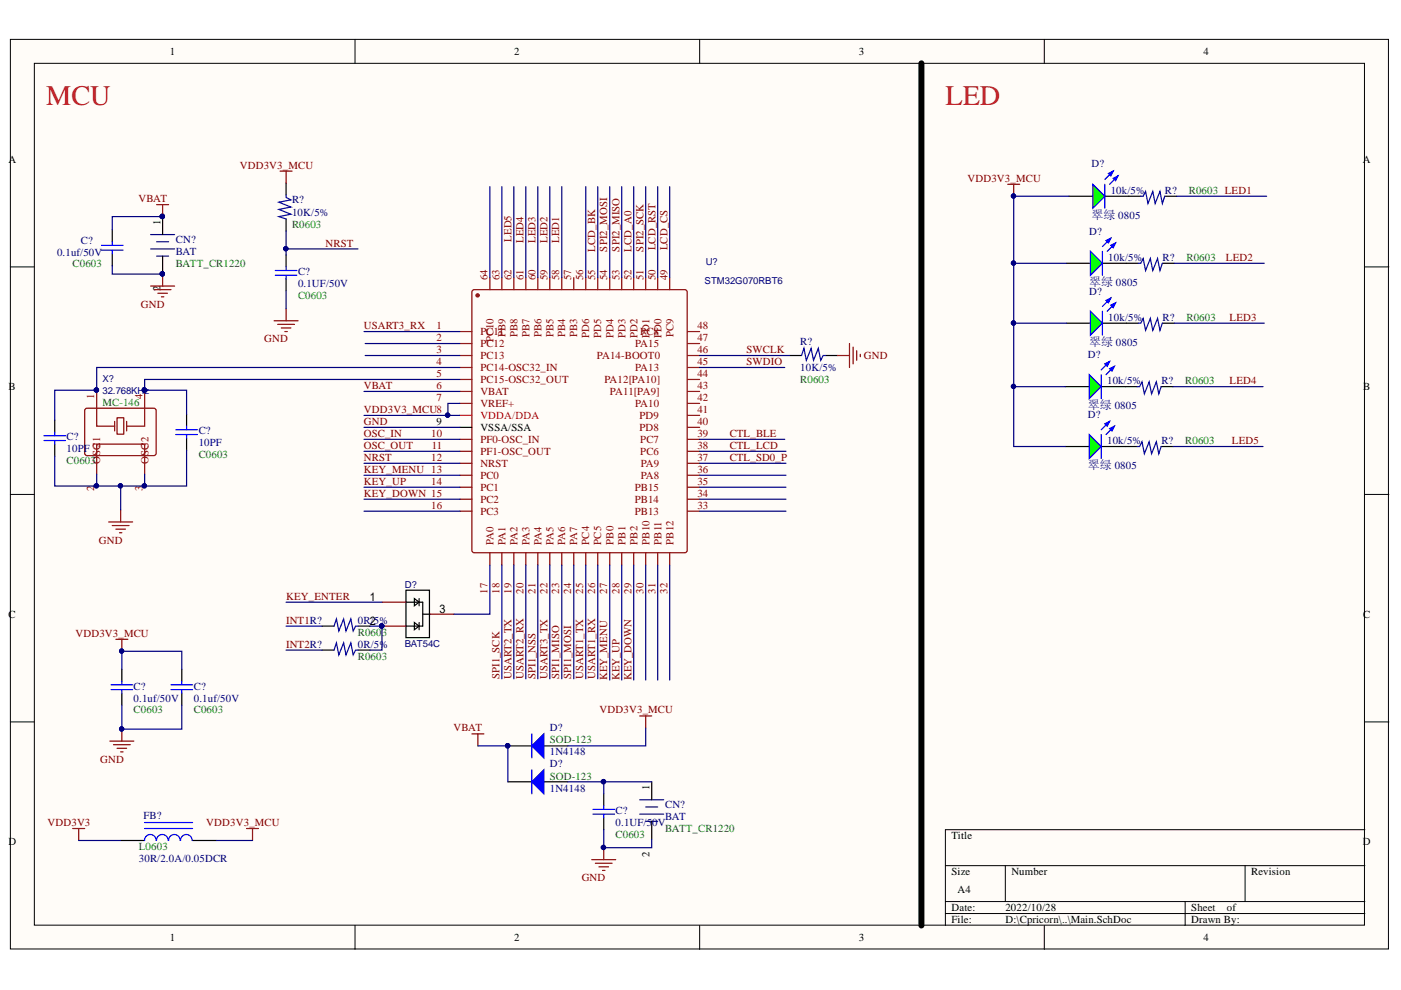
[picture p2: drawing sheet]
<svg xmlns="http://www.w3.org/2000/svg" width="297mm" height="210mm" viewBox="0 0 297 210" stroke-linecap="round" stroke-linejoin="round" font-family="sans-serif">
<g fill="#fffcf8" stroke="#000" stroke-width=".21">
<path d="M2.2 8.3h292.2v192.9h-292.2z"/>
<path d="M7.3 13.4h282v182.8h-282z"/>
</g>
<g fill="none" stroke="#000" stroke-width=".21">
<path d="M75.3 8.3v5.1M148.3 8.3v5.1M221.4 8.3v5.1M2.2 56.6h5.1M289.4 56.6h5.1M2.2 104.8h5.1M289.4 104.8h5.1M2.2 153.1h5.1M289.4 153.1h5.1M289.4 175.9h-89v20.3M75.3 196.2v5.1M148.3 196.2v5.1"/>
<path d="M200.4 183.5h89M200.4 191.2h89M200.4 193.7h89M213.1 183.5v7.7M221.4 196.2v5.1M251.3 191.2v5M264 183.5v7.7"/>
</g>
<path d="M135.6 169.6h5.1M135.6 172.6h5.1M136.9 171.1h2.5M136.9 174.1h2.5" fill="none" stroke="#11037f" stroke-width=".25"/>
<path d="M107.7 165.8h5.1M115.3 165.8h5.1M138.2 165.8v3.8M138.2 174.1v3.9" fill="none" stroke="#000" stroke-width=".25"/>
<path d="M112.8 165.8l2.5-2.6v5.1z" fill="#00f"/>
<path d="M112.8 165.8l2.5-2.6v5.1zM112.8 163.2v5.1" fill="none" stroke="#00f" stroke-width=".25"/>
<path d="M128 179.7v2.6M125.5 182.3h5M126.2 183h3.6M127 183.8h2M127.8 184.6h.5" fill="none" stroke="#800000" stroke-width=".25"/>
<g fill="#000080" stroke="#000080" stroke-width=".21">
<circle cx="127.9" cy="179.7" r=".46"/>
<circle cx="107.6" cy="158.1" r=".46"/>
</g>
<path d="M107.7 158.1h5.1M115.3 158.1h5.1" fill="none" stroke="#000" stroke-width=".25"/>
<path d="M112.8 158.1l2.5-2.5v5.1z" fill="#00f"/>
<path d="M112.8 158.1l2.5-2.5v5.1zM112.8 155.6v5.1M125.7 171.6h4.6M125.7 172.6h4.6M128 170.8v.8M128 172.6v.8" fill="none" stroke="#00f" stroke-width=".25"/>
<circle cx="107.6" cy="158.1" r=".46" fill="#000080" stroke="#000080" stroke-width=".21"/>
<path d="M100 155.6h2.6M101.3 155.6v2.5M135.6 151.8h2.6M136.9 151.8v2.5" fill="none" stroke="#800000" stroke-width=".25"/>
<path d="M226.6 41.6h5.1M234.2 41.6h7.7M247 41.6h2.5M128 168.3v2.5M128 173.4v2.5" fill="none" stroke="#000" stroke-width=".25"/>
<path d="M241.9 41.6h.5l.5-1 .5 2.5 1-2.5 .5 2.5 1-2.5 .5 2.5 .6-1.5" fill="none" stroke="#0000bf" stroke-width=".25"/>
<path d="M231.7 39.1l2.5 2.5-2.5 2.5z" fill="#0f0"/>
<path d="M231.7 39.1l2.5 2.5-2.5 2.5zM236 36.3l-1.8 1.8M237 37.3l-1.7 1.8" fill="none" stroke="#00f" stroke-width=".25"/>
<path d="M236 37.8l1-.5-.5 1z" fill="#00f"/>
<path d="M236 37.8l1-.5-.5 1z" fill="none" stroke="#00f" stroke-width=".25"/>
<path d="M235 36.8l1-.5-.5 1z" fill="#00f"/>
<path d="M234.2 39.1v5M235 36.8l1-.5-.5 1z" fill="none" stroke="#00f" stroke-width=".25"/>
<path d="M226.1 55.8h5.1M233.7 55.8h7.7M246.4 55.8h2.6" fill="none" stroke="#000" stroke-width=".25"/>
<path d="M241.4 55.8h.5l.5-1 .5 2.6 1-2.6 .5 2.6 1-2.6 .5 2.6 .5-1.6" fill="none" stroke="#0000bf" stroke-width=".25"/>
<path d="M231.2 53.3l2.5 2.5-2.5 2.6z" fill="#0f0"/>
<path d="M231.2 53.3l2.5 2.5-2.5 2.6zM235.5 50.5l-1.8 1.8M236.5 51.5l-1.7 1.8" fill="none" stroke="#00f" stroke-width=".25"/>
<path d="M235.5 52l1-.5-.5 1z" fill="#00f"/>
<path d="M235.5 52l1-.5-.5 1z" fill="none" stroke="#00f" stroke-width=".25"/>
<path d="M234.5 51l1-.5-.5 1z" fill="#00f"/>
<path d="M233.7 53.3v5.1M234.5 51l1-.5-.5 1z" fill="none" stroke="#00f" stroke-width=".25"/>
<path d="M226.1 68.5h5.1M233.7 68.5h7.7M246.4 68.5h2.6" fill="none" stroke="#000" stroke-width=".25"/>
<path d="M241.4 68.5h.5l.5-1 .5 2.5 1-2.5 .5 2.5 1-2.5 .5 2.5 .5-1.5" fill="none" stroke="#0000bf" stroke-width=".25"/>
<path d="M231.2 66l2.5 2.5-2.5 2.6z" fill="#0f0"/>
<path d="M231.2 66l2.5 2.5-2.5 2.6zM235.5 63.2l-1.8 1.8M236.5 64.2l-1.7 1.8" fill="none" stroke="#00f" stroke-width=".25"/>
<path d="M235.5 64.7l1-.5-.5 1z" fill="#00f"/>
<path d="M235.5 64.7l1-.5-.5 1z" fill="none" stroke="#00f" stroke-width=".25"/>
<path d="M234.5 63.7l1-.5-.5 1z" fill="#00f"/>
<path d="M233.7 66v5.1M234.5 63.7l1-.5-.5 1z" fill="none" stroke="#00f" stroke-width=".25"/>
<path d="M213.7 39.1h2.5M214.9 39.1v2.5" fill="none" stroke="#800000" stroke-width=".25"/>
<circle cx="214.9" cy="41.6" r=".46" fill="#000080" stroke="#000080" stroke-width=".21"/>
<path d="M225.9 82h5M233.5 82h7.6M246.2 82h2.5" fill="none" stroke="#000" stroke-width=".25"/>
<path d="M241.1 82h.5l.5-1 .5 2.5 1-2.5 .6 2.5 1-2.5 .5 2.5 .5-1.5" fill="none" stroke="#0000bf" stroke-width=".25"/>
<path d="M230.9 79.4l2.6 2.6-2.6 2.5z" fill="#0f0"/>
<path d="M230.9 79.4l2.6 2.6-2.6 2.5zM235.3 76.6l-1.8 1.8M236.3 77.7l-1.8 1.7" fill="none" stroke="#00f" stroke-width=".25"/>
<path d="M235.3 78.2l1-.5-.5 1z" fill="#00f"/>
<path d="M235.3 78.2l1-.5-.5 1z" fill="none" stroke="#00f" stroke-width=".25"/>
<path d="M234.2 77.2l1.1-.6-.5 1.1z" fill="#00f"/>
<path d="M233.5 79.4v5.1M234.2 77.2l1.1-.6-.5 1.1z" fill="none" stroke="#00f" stroke-width=".25"/>
<path d="M225.9 94.7h5M233.5 94.7h7.6M246.2 94.7h2.5" fill="none" stroke="#000" stroke-width=".25"/>
<path d="M241.1 94.7h.5l.5-1 .5 2.5 1-2.5 .6 2.5 1-2.5 .5 2.5 .5-1.5" fill="none" stroke="#0000bf" stroke-width=".25"/>
<path d="M230.9 92.1l2.6 2.6-2.6 2.5z" fill="#0f0"/>
<path d="M230.9 92.1l2.6 2.6-2.6 2.5zM235.3 89.3l-1.8 1.8M236.3 90.4l-1.8 1.7" fill="none" stroke="#00f" stroke-width=".25"/>
<path d="M235.3 90.9l1-.5-.5 1z" fill="#00f"/>
<path d="M235.3 90.9l1-.5-.5 1z" fill="none" stroke="#00f" stroke-width=".25"/>
<path d="M234.2 89.8l1.1-.5-.5 1.1z" fill="#00f"/>
<g fill="none" stroke="#00f" stroke-width=".25">
<path d="M21.5 53h4.6M21.5 52h4.6M23.8 51.3v.7M23.8 53v.8M58.4 57.4h4.5M58.4 58.4h4.5M60.7 56.6v.8M60.7 58.4v.7M9.3 93.4h4.6M9.3 92.4h4.6M11.6 91.6v.8M11.6 93.4v.8"/>
<path d="M37.3 92.1h4.5M37.3 91.1h4.5M39.6 90.4v.7M39.6 92.1v.8M233.5 92.1v5.1M234.2 89.8l1.1-.5-.5 1.1zM23.5 146.2h4.6M23.5 145.2h4.6M25.8 144.4v.8M25.8 146.2v.8M36.3 146.2h4.5M36.3 145.2h4.5"/>
<path d="M38.5 144.4v.8M38.5 146.2v.8M30.7 175.7h10.1M30.7 174.4h10.1M33.1 178.2a1.23 1.23 0 0 0-1.2-1.3 1.23 1.23 0 0 0-1.3 1.3M35.6 178.2a1.23 1.23 0 0 0-1.2-1.3 1.23 1.23 0 0 0-1.2 1.3M38.2 178.2a1.22 1.22 0 0 0-1.2-1.3 1.22 1.22 0 0 0-1.3 1.3M40.7 178.2a1.22 1.22 0 0 0-1.2-1.3 1.22 1.22 0 0 0-1.2 1.3"/>
</g>
<g fill="none" stroke="#800" stroke-width=".25">
<path d="M103.9 58.9v2.5M106.4 58.9v2.5M108.9 58.9v2.5M111.5 58.9v2.5M114 58.9v2.5M116.6 58.9v2.5M119.1 58.9v2.5M121.7 58.9v2.5M124.2 58.9v2.5M126.7 58.9v2.5M129.3 58.9v2.5M131.8 58.9v2.5"/>
<path d="M134.4 58.9v2.5M136.9 58.9v2.5M139.4 58.9v2.5M142 58.9v2.5M97.5 70.3h2.5M97.5 72.8h2.5M97.5 75.4h2.5M97.5 77.9h2.5M100.1 61.7l.5-.3h44.6l.4 .3 .1 55-.3 .4-44.8 .1-.5-.3zM145.8 70.3h2.5M145.8 72.8h2.5M145.8 75.4h2.5"/>
<path d="M145.8 77.9h2.5M18 86.8l.5-.3 14.4 .1 .2 .5-.1 9.3-.4 .2-14.4-.1-.2-.4zM20.5 86.5v3.9h3.8M24.3 89.3v2.1M24.8 88.6h1.4v3.5l-1.4-.1zM26.9 89.3v2.1M30.7 86.5v3.9h-3.8M97.5 80.5h2.5M97.5 83h2.5M97.5 85.5h2.5M97.5 93.1h2.5M97.5 95.7h2.5"/>
<path d="M97.5 98.2h2.5M145.8 80.5h2.5M145.8 83h2.5M145.8 85.5h2.5M145.8 93.1h2.5M145.8 95.7h2.5M145.8 98.2h2.5M145.8 90.6h2.5M145.8 88.1h2.5M20.5 100.5v-6.3h10.2v6.3M97.5 100.8h2.5M97.5 103.3h2.5"/>
<path d="M97.5 105.8h2.5M97.5 108.4h2.5M103.9 117.3v2.5M106.4 117.3v2.5M108.9 117.3v2.5M111.5 117.3v2.5M114 117.3v2.5M116.6 117.3v2.5M119.1 117.3v2.5M121.7 117.3v2.5M124.2 117.3v2.5M126.7 117.3v2.5"/>
<path d="M129.3 117.3v2.5M131.8 117.3v2.5M134.4 117.3v2.5M136.9 117.3v2.5M139.4 117.3v2.5M142 117.3v2.5M145.8 100.8h2.5M145.8 103.3h2.5M145.8 105.8h2.5M145.8 108.4h2.5M81 127.7h5.1M81 132.8h5.1"/>
<path d="M91.2 130.2h5"/>
</g>
<circle cx="101.3" cy="62.6" r=".34" fill="#800" stroke="#800" stroke-width=".25"/>
<path d="M97.5 88.1h2.5" fill="none" stroke="#f00" stroke-width=".25"/>
<g fill="none" stroke="#000" stroke-width=".25">
<path d="M60.7 38.8v2.6M23.8 48.7v2.6M23.8 53.8v2.5M60.7 46.4v2.6M60.7 54.1v2.5M60.7 59.1v2.6M167.4 75.4h2.5M175 75.4h2.6M11.6 89.1v2.5M11.6 94.2v2.5M39.6 87.8v2.6M39.6 92.9v2.5"/>
<path d="M97.5 90.6h2.5M68.3 132.8h2.5M68.3 137.8h2.5M75.9 132.8h2.5M75.9 137.8h2.5M86.1 125.1h5v10.1h-5zM86.1 127.7h3.5v5.1h-3.5M87.8 126.9l1.1 .8-1.1 .7zM87.8 132l1.1 .8-1.1 .7zM88.9 126.9v1.5M88.9 132v1.5M89.6 130.2h1.6"/>
<path d="M25.8 141.9v2.5M25.8 147v2.5M38.5 141.9v2.5M38.5 147v2.5M25.6 178.2h5.1M40.8 178.2h5.1"/>
</g>
<g fill="none" stroke="#800000" stroke-width=".25">
<path d="M59.4 36.3h2.5M60.7 36.3v2.5M33.2 43.4h2.5M34.5 43.4v2.5M34.5 58.1v2.6M31.9 60.7h5.1M32.7 61.4h3.6M33.5 62.2h2M34.2 62.9h.5M58.1 68h5.1M58.9 68.8h3.5M59.6 69.5h2.1"/>
<path d="M60.4 70.3h.5M60.7 65.5v2.5M177.6 75.4h2.5M180.1 72.8v5.1M180.9 73.6v3.6M181.6 74.4v2M182.4 75.1v.5M23 110.7h5.1M23.8 111.4h3.6M24.6 112.2h2M25.3 113h.5M25.6 108.1v2.6"/>
<path d="M24.6 135.5h2.5M25.8 135.5v2.6M23.3 157.1h5.1M24.1 157.9h3.5M24.8 158.7h2.1M25.6 159.4h.5M25.8 154.6v2.5M15.4 175.7h2.6M16.7 175.7v2.5M52.3 175.7h2.5M53.5 175.7v2.5"/>
</g>
<path d="M60.7 41.4v.5l1 .5-2.6 .5 2.6 1-2.6 .5 2.6 1-2.6 .5 1.6 .5M169.9 75.4l.6-1.5 .5 2.5 1-2.5 .5 2.5 1-2.5 .5 2.5 .5-1h.5M70.8 132.8l.5-1.6 .5 2.6 1.1-2.6 .5 2.6 1-2.6 .5 2.6 .5-1h.5M70.8 137.8l.5-1.5 .5 2.6 1.1-2.6 .5 2.6 1-2.6 .5 2.6 .5-1.1h.5" fill="none" stroke="#0000bf" stroke-width=".25"/>
<path d="M31.9 49.7h5.1M31.9 52.8h5.1M33.2 51.3h2.5" fill="none" stroke="#11037f" stroke-width=".25"/>
<g fill="#000080" stroke="#000080" stroke-width=".21">
<circle cx="25.8" cy="138" r=".46"/>
<circle cx="25.8" cy="154.6" r=".46"/>
<circle cx="80.9" cy="132.7" r=".47"/>
<circle cx="127.9" cy="165.7" r=".47"/>
<circle cx="127.9" cy="179.7" r=".46"/>
<circle cx="107.6" cy="158.1" r=".46"/>
<circle cx="214.9" cy="55.8" r=".46"/>
<circle cx="214.9" cy="81.9" r=".46"/>
<circle cx="214.9" cy="68.5" r=".46"/>
<circle cx="20.4" cy="103" r=".46"/>
<circle cx="30.6" cy="103" r=".46"/>
<circle cx="25.5" cy="103" r=".46"/>
<circle cx="94.9" cy="88" r=".46"/>
<circle cx="60.6" cy="52.7" r=".46"/>
<circle cx="214.9" cy="41.6" r=".46"/>
</g>
<path d="M195.4 13.4v182.8" fill="none" stroke="#000" stroke-width="1.3"/>
<g fill="none" stroke="#000080" stroke-width=".25">
<path d="M103.9 39.6v19.3M106.4 39.6v19.3M108.9 39.6v19.3M111.5 39.6v19.3M114 39.6v19.3M116.6 39.6v19.3M119.1 39.6v19.3M124.2 39.6v19.3M126.7 39.6v19.3M129.3 39.6v19.3M131.8 39.6v19.3M134.4 39.6v19.3"/>
<path d="M136.9 39.6v19.3M139.4 39.6v19.3M142 39.6v19.3M23.8 56.3v1.8h10.7M34.5 45.9h-10.7v2.8M60.7 49v5.1M60.7 52.8h15.2M214.9 55.8h11.2M226.6 41.6h-11.7v26.9h11.2M249 55.8h19M249.5 41.6h19.1M60.7 61.7v3.8"/>
<path d="M77.2 70.3h20.3M77.4 72.8h20.1M77.4 75.4h20.1M97.5 77.9h-77v4.8h-8.9v6.4M148.3 77.9h18.1M148.3 75.4h19.1M214.9 68.5v13.5h11M249 68.5h19M39.6 95.4v7.7h-28v-6.4M77.2 88.1h20.3M77.2 90.6h20.3M77.2 98.2h20.3"/>
<path d="M77.2 95.7h20.3M77.2 93.1h20.3M77.2 83h20.3M97.5 85.5h-2.5v2.6M97.5 80.5h-66.8v2.2h8.9v5.1M148.3 98.2h18.3M148.3 95.7h18.3M148.3 93.1h18.1M214.9 82v12.7h11M248.7 82h19.1M248.7 94.7h19.1M20.5 100.5v2.6"/>
<path d="M25.6 103.1v5M30.7 100.5v2.6M77.2 108.4h20.3M77.2 105.8h20.3M77.2 103.3h20.3M77.2 100.8h20.3M103.9 119.8v10.4h-7.7M106.4 119.8v24.1M108.9 119.8v24.1M111.5 119.8v24.1M114 119.8v24.1M116.6 119.8v24.1"/>
<path d="M119.1 119.8v24.1M121.7 119.8v24.1M124.2 119.8v24.1M126.7 119.8v24.1M129.3 119.8v24.4M131.8 119.8v24.4M134.4 119.8v24.4M136.9 119.8v24.4M139.4 119.8v24.4M142 119.8v24.4M148.3 108.4h18.3M148.3 105.8h18.3"/>
<path d="M148.3 103.3h18.3M148.3 100.8h18.3M60.7 127.7h20.3M60.7 132.8h7.6M60.7 137.8h7.6M78.4 132.8h2.6v5h-2.6M25.8 149.5v5.1h12.7v-5.1M25.8 141.9v-3.8h12.7v3.8M101.3 158.1h6.4v7.7M136.9 154.3v3.8h-16.5M16.7 178.2h8.9M45.9 178.2h7.6"/>
<path d="M120.4 165.8h17.8M128 175.9v3.8h10.2v-1.7M128 165.8v2.5"/>
</g>
<g font-size="6" fill="#ee0e22">
<text x="9.8" y="22.3">MCU</text>
<text x="200.5" y="22.3">LED</text>
</g>
<g font-size="4.9" fill="#000080">
<text x="33.5" y="57">PICN?02</text>
<text x="19.4" y="85.6">PIX?01</text>
<text x="29.6" y="85.6">PIX?04</text>
</g>
<text font-size="4.6" fill="#000080" x="33.5" y="48.7">PICN?01</text>
<g font-size="2.5" fill="#000080">
<text x="231.4" y="46.5">翠绿 0805</text>
<text x="230.9" y="60.7">翠绿 0805</text>
<text x="230.9" y="73.4">翠绿 0805</text>
<text x="230.7" y="86.8">翠绿 0805</text>
<text x="230.7" y="99.5">翠绿 0805</text>
</g>
<g font-size="2.3">
<text x="36" y="11.7">1</text>
<text x="109" y="11.7">2</text>
<text x="182.1" y="11.7">3</text>
<text x="255.2" y="11.7">4</text>
<text x="1.8" y="34.5">A</text>
<text x="288.9" y="34.5">A</text>
<text x="34" y="47.7" transform="rotate(-90 34 47.7)">1</text>
<text x="34" y="61.8" transform="rotate(-90 34 61.8)">2</text>
<text x="1.8" y="82.7">B</text>
<text x="289" y="82.7">B</text>
<text x="92.5" y="90.1">9</text>
<text x="101.8" y="91.4">VSSA/SSA</text>
<text x="1.8" y="131">C</text>
<text x="289" y="131">C</text>
<text x="137.7" y="167.5" transform="rotate(-90 137.7 167.5)">1</text>
<text x="1.8" y="179.3">D</text>
<text x="201.7" y="178">Title</text>
<text x="288.9" y="179.3">D</text>
<text x="137.7" y="181.6" transform="rotate(-90 137.7 181.6)">2</text>
<text x="201.7" y="185.6">Size</text>
<text x="214.4" y="185.6">Number</text>
<text x="265.3" y="185.6">Revision</text>
<text x="203" y="189.4">A4</text>
<text x="201.7" y="193.2">Date:</text>
<text x="201.7" y="195.7">File:</text>
<text x="213.2" y="193.2">2022/10/28</text>
<text x="213.2" y="195.7">D:\Cpricorn\..\Main.SchDoc</text>
<text x="252.6" y="193.2">Sheet</text>
<text x="252.6" y="195.7">Drawn By:</text>
<text x="260.1" y="193.2">of</text>
<text x="36" y="199.5">1</text>
<text x="109" y="199.5">2</text>
<text x="182.1" y="199.5">3</text>
<text x="255.2" y="199.5">4</text>
</g>
<g font-size="2.3" fill="#800000">
<text x="50.8" y="35.7">VDD3V3_MCU</text>
<text x="205.1" y="38.5">VDD3V3_MCU</text>
<text x="29.4" y="42.8">VBAT</text>
<text x="69" y="52.3">NRST</text>
<text x="108.4" y="51.2" transform="rotate(-90 108.4 51.2)">LED5</text>
<text x="111" y="51.5" transform="rotate(-90 111 51.5)">LED4</text>
<text x="113.5" y="51.5" transform="rotate(-90 113.5 51.5)">LED3</text>
<text x="116.1" y="51.5" transform="rotate(-90 116.1 51.5)">LED2</text>
<text x="118.6" y="51.5" transform="rotate(-90 118.6 51.5)">LED1</text>
<text x="126.2" y="53.3" transform="rotate(-90 126.2 53.3)">LCD_BK</text>
<text x="128.7" y="53.3" transform="rotate(-90 128.7 53.3)">SPI2_MOSI</text>
<text x="131.4" y="53.3" transform="rotate(-90 131.4 53.3)">SPI2_MISO</text>
<text x="133.9" y="53.3" transform="rotate(-90 133.9 53.3)">LCD_A0</text>
<text x="136.4" y="53.3" transform="rotate(-90 136.4 53.3)">SPI2_SCK</text>
<text x="139" y="53.1" transform="rotate(-90 139 53.1)">LCD_RST</text>
<text x="141.5" y="53.1" transform="rotate(-90 141.5 53.1)">LCD_CS</text>
<text x="259.9" y="55.4">LED2</text>
<text x="29.9" y="65.2">GND</text>
<text x="77.1" y="69.8">USART3_RX</text>
<text x="260.7" y="68">LED3</text>
<text x="56" y="72.6">GND</text>
<text x="158.3" y="74.9">SWCLK</text>
<text x="158.3" y="77.4">SWDIO</text>
<text x="183.1" y="76.1">GND</text>
<text x="77.1" y="82.5">VBAT</text>
<text x="260.7" y="81.5">LED4</text>
<text x="77.1" y="87.6">VDD3V3_MCU8</text>
<text x="77.1" y="90.1">GND</text>
<text x="77.1" y="92.6">OSC_IN</text>
<text x="77.1" y="95.2">OSC_OUT</text>
<text x="154.7" y="92.6">CTL_BLE</text>
<text x="154.7" y="95.2">CTL_LCD</text>
<text x="261.2" y="94.1">LED5</text>
<text x="77.1" y="97.7">NRST</text>
<text x="77.1" y="100.2">KEY_MENU 13</text>
<text x="154.7" y="97.7">CTL_SD0_P</text>
<text x="77.1" y="102.8">KEY_UP</text>
<text x="77.1" y="105.4">KEY_DOWN 15</text>
<text x="21" y="115.3">GND</text>
<text x="60.6" y="127.2">KEY_ENTER</text>
<text x="16" y="135.1">VDD3V3_MCU</text>
<text x="60.6" y="132.3">INT1R?</text>
<text x="60.6" y="137.3">INT2R?</text>
<text x="105.9" y="143.9" transform="rotate(-90 105.9 143.9)">SPI1_SCK</text>
<text x="108.4" y="143.9" transform="rotate(-90 108.4 143.9)">USART2_TX</text>
<text x="111" y="143.9" transform="rotate(-90 111 143.9)">USART2_RX</text>
<text x="113.5" y="143.9" transform="rotate(-90 113.5 143.9)">SPI1_NSS</text>
<text x="116.1" y="143.9" transform="rotate(-90 116.1 143.9)">USART3_TX</text>
<text x="118.6" y="143.9" transform="rotate(-90 118.6 143.9)">SPI1_MISO</text>
<text x="121.1" y="143.9" transform="rotate(-90 121.1 143.9)">SPI1_MOSI</text>
<text x="123.7" y="143.9" transform="rotate(-90 123.7 143.9)">USART1_TX</text>
<text x="126.2" y="143.9" transform="rotate(-90 126.2 143.9)">USART1_RX</text>
<text x="128.7" y="144.2" transform="rotate(-90 128.7 144.2)">KEY_MENU</text>
<text x="131.4" y="144.2" transform="rotate(-90 131.4 144.2)">KEY_UP</text>
<text x="133.9" y="144.2" transform="rotate(-90 133.9 144.2)">KEY_DOWN</text>
<text x="96.2" y="155.1">VBAT</text>
<text x="127.1" y="151.3">VDD3V3_MCU</text>
<text x="21.2" y="161.7">GND</text>
<text x="10.1" y="175.2">VDD3V3</text>
<text x="43.7" y="175.2">VDD3V3_MCU</text>
<text x="123.3" y="186.9">GND</text>
</g>
<g font-size="2.3" fill="#000080">
<text x="231.4" y="35.5">D?</text>
<text x="235.5" y="41.1">10k/5%</text>
<text x="247" y="41.1">R?</text>
<text x="61.9" y="43.1">R?</text>
<text x="61.9" y="45.7">10K/5%</text>
<text x="17.2" y="51.8">C?</text>
<text x="37.3" y="51.6">CN?</text>
<text x="230.9" y="49.8">D?</text>
<text x="12.1" y="54.3">0.1uf/50V</text>
<text x="37.3" y="54.1">BAT</text>
<text x="63.2" y="58.4">C?</text>
<text x="235" y="55.4">10k/5%</text>
<text x="246.5" y="55.4">R?</text>
<text x="63.2" y="60.9">0.1UF/50V</text>
<text x="230.9" y="62.5">D?</text>
<text x="235" y="68">10k/5%</text>
<text x="246.5" y="68">R?</text>
<text x="169.7" y="73.1">R?</text>
<text x="230.7" y="75.9">D?</text>
<text x="169.7" y="78.7">10K/5%</text>
<text x="234.7" y="81.5">10k/5%</text>
<text x="246.2" y="81.5">R?</text>
<text x="230.7" y="88.6">D?</text>
<text x="14.1" y="93.4">C?</text>
<text x="14.1" y="95.9">10PF</text>
<text x="42.1" y="92.1">C?</text>
<text x="42.1" y="94.7">10PF</text>
<text x="234.7" y="94.1">10k/5%</text>
<text x="246.2" y="94.1">R?</text>
<text x="75.9" y="132.3">0R/5%</text>
<text x="75.9" y="137.3">0R/5%</text>
<text x="28.3" y="146.2">C?</text>
<text x="28.3" y="148.7">0.1uf/50V</text>
<text x="41.1" y="146.2">C?</text>
<text x="41.1" y="148.7">0.1uf/50V</text>
<text x="116.6" y="155.1">D?</text>
<text x="116.6" y="160.2">1N4148</text>
<text x="116.6" y="162.7">D?</text>
<text x="116.6" y="167.8">1N4148</text>
<text x="30.5" y="173.7">FB?</text>
<text x="130.5" y="172.7">C?</text>
<text x="141" y="171.4">CN?</text>
<text x="141" y="173.9">BAT</text>
<text x="130.5" y="175.2">0.1UF/5</text>
<text x="138.3" y="175.2">0V</text>
<text x="29.4" y="182.8">30R/2.0A/0.05DCR</text>
</g>
<g font-size="2.3" fill="#008000">
<text x="252.1" y="41.1">R0603 LED1</text>
<text x="61.9" y="48.3">R0603</text>
<text x="15.4" y="56.6">C0603</text>
<text x="37.3" y="56.6">BATT_CR1220</text>
<text x="251.6" y="55.4">R0603</text>
<text x="63.2" y="63.5">C0603</text>
<text x="251.6" y="68">R0603</text>
<text x="169.7" y="81.2">R0603</text>
<text x="251.3" y="81.5">R0603</text>
<text x="21.7" y="86">MC-146</text>
<text x="251.3" y="94.1">R0603</text>
<text x="14.1" y="98.5">C0603</text>
<text x="42.1" y="97.2">C0603</text>
<text x="75.9" y="134.8">R0603</text>
<text x="75.9" y="139.9">R0603</text>
<text x="28.3" y="151.3">C0603</text>
<text x="41.1" y="151.3">C0603</text>
<text x="116.6" y="157.6">SOD-123</text>
<text x="116.6" y="165.3">SOD-123</text>
<text x="130.5" y="177.7">C0603</text>
<text x="141" y="176.5">BATT_CR1220</text>
<text x="29.4" y="180.3">L0603</text>
</g>
<g font-size="2.3" fill="#800">
<text x="103.4" y="59.4" transform="rotate(-90 103.4 59.4)">64</text>
<text x="105.9" y="59.4" transform="rotate(-90 105.9 59.4)">63</text>
<text x="108.4" y="59.4" transform="rotate(-90 108.4 59.4)">62</text>
<text x="111" y="59.4" transform="rotate(-90 111 59.4)">61</text>
<text x="113.5" y="59.4" transform="rotate(-90 113.5 59.4)">60</text>
<text x="116.1" y="59.4" transform="rotate(-90 116.1 59.4)">59</text>
<text x="118.6" y="59.4" transform="rotate(-90 118.6 59.4)">58</text>
<text x="121.1" y="59.4" transform="rotate(-90 121.1 59.4)">57</text>
<text x="123.7" y="59.4" transform="rotate(-90 123.7 59.4)">56</text>
<text x="126.2" y="59.4" transform="rotate(-90 126.2 59.4)">55</text>
<text x="128.7" y="59.4" transform="rotate(-90 128.7 59.4)">54</text>
<text x="131.4" y="59.4" transform="rotate(-90 131.4 59.4)">53</text>
<text x="133.9" y="59.4" transform="rotate(-90 133.9 59.4)">52</text>
<text x="136.4" y="59.4" transform="rotate(-90 136.4 59.4)">51</text>
<text x="139" y="59.4" transform="rotate(-90 139 59.4)">50</text>
<text x="141.5" y="59.4" transform="rotate(-90 141.5 59.4)">49</text>
<text x="92.5" y="69.8">1</text>
<text x="101.8" y="71.1">PC11</text>
<text x="107.2" y="71.5" transform="rotate(-90 107.2 71.5)">PB9</text>
<text x="109.7" y="71.5" transform="rotate(-90 109.7 71.5)">PB8</text>
<text x="112.2" y="71.5" transform="rotate(-90 112.2 71.5)">PB7</text>
<text x="114.8" y="71.5" transform="rotate(-90 114.8 71.5)">PB6</text>
<text x="117.3" y="71.5" transform="rotate(-90 117.3 71.5)">PB5</text>
<text x="119.9" y="71.5" transform="rotate(-90 119.9 71.5)">PB4</text>
<text x="122.4" y="71.5" transform="rotate(-90 122.4 71.5)">PB3</text>
<text x="124.9" y="71.6" transform="rotate(-90 124.9 71.6)">PD6</text>
<text x="127.5" y="71.6" transform="rotate(-90 127.5 71.6)">PD5</text>
<text x="130.1" y="71.6" transform="rotate(-90 130.1 71.6)">PD4</text>
<text x="132.6" y="71.6" transform="rotate(-90 132.6 71.6)">PD3</text>
<text x="135.2" y="71.6" transform="rotate(-90 135.2 71.6)">PD2</text>
<text x="135.8" y="71.1">PC8</text>
<text x="137.7" y="71.6" transform="rotate(-90 137.7 71.6)">PD1</text>
<text x="140.2" y="71.6" transform="rotate(-90 140.2 71.6)">PD0</text>
<text x="142.8" y="71.5" transform="rotate(-90 142.8 71.5)">PC9</text>
<text x="147.9" y="69.8">48</text>
<text x="92.5" y="72.3">2</text>
<text x="92.5" y="74.9">3</text>
<text x="92.5" y="77.4">4</text>
<text x="101.8" y="73.6">PC12</text>
<text x="101.8" y="76.1">PC13</text>
<text x="104.6" y="72.6" transform="rotate(-90 104.6 72.6)">PC10</text>
<text x="126.5" y="76.1">PA14-BOOT0</text>
<text x="134.7" y="73.6">PA15</text>
<text x="147.9" y="77.4">45</text>
<text x="147.9" y="74.9">46</text>
<text x="147.9" y="72.3">47</text>
<text x="92.5" y="79.9">5</text>
<text x="92.5" y="82.5">6</text>
<text x="101.8" y="78.7">PC14-OSC32_IN</text>
<text x="101.8" y="81.2">PC15-OSC32_OUT</text>
<text x="101.8" y="83.8">VBAT</text>
<text x="128.1" y="81.2">PA12[PA10]</text>
<text x="129.3" y="83.8">PA11[PA9]</text>
<text x="134.7" y="78.7">PA13</text>
<text x="147.9" y="82.5">43</text>
<text x="147.9" y="79.9">44</text>
<text x="20" y="84.5" transform="rotate(-90 20 84.5)">1</text>
<text x="30.2" y="84.5" transform="rotate(-90 30.2 84.5)">4</text>
<text x="92.5" y="85">7</text>
<text x="101.8" y="86.3">VREF+</text>
<text x="134.7" y="86.3">PA10</text>
<text x="135.6" y="88.8">PD9</text>
<text x="147.9" y="87.6">41</text>
<text x="147.9" y="85">42</text>
<text x="21.2" y="94.9" transform="rotate(-90 21.2 94.9)">2</text>
<text x="21.2" y="93.8" transform="rotate(-90 21.2 93.8)">1</text>
<text x="31.5" y="94.9" transform="rotate(-90 31.5 94.9)">3</text>
<text x="91.4" y="92.6">10</text>
<text x="91.5" y="95.2">11</text>
<text x="101.8" y="93.9">PF0-OSC_IN</text>
<text x="135.6" y="91.4">PD8</text>
<text x="135.8" y="93.9">PC7</text>
<text x="147.9" y="95.2">38</text>
<text x="147.9" y="92.6">39</text>
<text x="147.9" y="90.1">40</text>
<text x="21.2" y="98.3" transform="rotate(-90 21.2 98.3)">O</text>
<text x="21.2" y="96.6" transform="rotate(-90 21.2 96.6)">SC</text>
<text x="31.5" y="98.3" transform="rotate(-90 31.5 98.3)">O</text>
<text x="31.5" y="96.6" transform="rotate(-90 31.5 96.6)">SC2</text>
<text x="91.4" y="97.7">12</text>
<text x="101.8" y="96.4">PF1-OSC_OUT</text>
<text x="101.8" y="99">NRST</text>
<text x="101.8" y="101.5">PC0</text>
<text x="135.8" y="96.4">PC6</text>
<text x="135.8" y="101.5">PA8</text>
<text x="135.8" y="99">PA9</text>
<text x="147.9" y="100.2">36</text>
<text x="147.9" y="97.7">37</text>
<text x="20" y="104.2" transform="rotate(-90 20 104.2)">2</text>
<text x="30.2" y="104.2" transform="rotate(-90 30.2 104.2)">3</text>
<text x="91.4" y="102.8">14</text>
<text x="91.4" y="107.9">16</text>
<text x="101.8" y="104.1">PC1</text>
<text x="101.8" y="106.7">PC2</text>
<text x="134.6" y="106.7">PB14</text>
<text x="134.6" y="104.1">PB15</text>
<text x="147.9" y="107.9">33</text>
<text x="147.9" y="105.4">34</text>
<text x="147.9" y="102.8">35</text>
<text x="101.8" y="109.2">PC3</text>
<text x="134.6" y="109.2">PB13</text>
<text x="104.6" y="115.5" transform="rotate(-90 104.6 115.5)">PA0</text>
<text x="107.2" y="115.5" transform="rotate(-90 107.2 115.5)">PA1</text>
<text x="109.7" y="115.5" transform="rotate(-90 109.7 115.5)">PA2</text>
<text x="112.2" y="115.5" transform="rotate(-90 112.2 115.5)">PA3</text>
<text x="114.8" y="115.5" transform="rotate(-90 114.8 115.5)">PA4</text>
<text x="117.3" y="115.5" transform="rotate(-90 117.3 115.5)">PA5</text>
<text x="119.9" y="115.5" transform="rotate(-90 119.9 115.5)">PA6</text>
<text x="122.4" y="115.5" transform="rotate(-90 122.4 115.5)">PA7</text>
<text x="124.9" y="115.5" transform="rotate(-90 124.9 115.5)">PC4</text>
<text x="127.5" y="115.5" transform="rotate(-90 127.5 115.5)">PC5</text>
<text x="130.1" y="115.5" transform="rotate(-90 130.1 115.5)">PB0</text>
<text x="132.6" y="115.5" transform="rotate(-90 132.6 115.5)">PB1</text>
<text x="135.2" y="115.5" transform="rotate(-90 135.2 115.5)">PB2</text>
<text x="137.7" y="115.5" transform="rotate(-90 137.7 115.5)">PB10</text>
<text x="140.2" y="115.5" transform="rotate(-90 140.2 115.5)">PB11</text>
<text x="142.8" y="115.5" transform="rotate(-90 142.8 115.5)">PB12</text>
<text x="103.4" y="125.9" transform="rotate(-90 103.4 125.9)">17</text>
<text x="105.9" y="125.9" transform="rotate(-90 105.9 125.9)">18</text>
<text x="108.4" y="125.9" transform="rotate(-90 108.4 125.9)">19</text>
<text x="111" y="125.9" transform="rotate(-90 111 125.9)">20</text>
<text x="113.5" y="125.9" transform="rotate(-90 113.5 125.9)">21</text>
<text x="116.1" y="125.9" transform="rotate(-90 116.1 125.9)">22</text>
<text x="118.6" y="125.9" transform="rotate(-90 118.6 125.9)">23</text>
<text x="121.1" y="125.9" transform="rotate(-90 121.1 125.9)">24</text>
<text x="123.7" y="125.9" transform="rotate(-90 123.7 125.9)">25</text>
<text x="126.2" y="125.9" transform="rotate(-90 126.2 125.9)">26</text>
<text x="128.7" y="125.9" transform="rotate(-90 128.7 125.9)">27</text>
<text x="131.4" y="125.9" transform="rotate(-90 131.4 125.9)">28</text>
<text x="133.9" y="125.9" transform="rotate(-90 133.9 125.9)">29</text>
<text x="136.4" y="125.9" transform="rotate(-90 136.4 125.9)">30</text>
<text x="139" y="125.9" transform="rotate(-90 139 125.9)">31</text>
<text x="141.5" y="125.9" transform="rotate(-90 141.5 125.9)">32</text>
</g>
<text font-size="2.3" fill="#f00" x="101.8" y="88.8">VDDA/DDA</text>
<g font-size="2" fill="#000080">
<text x="149.6" y="56.1">U?</text>
<text x="149.4" y="60.3">STM32G070RBT6</text>
<text x="21.7" y="81">X?</text>
<text x="21.7" y="83.6">32.768KHz</text>
<text x="85.9" y="124.7">D?</text>
<text x="85.9" y="137.2">BAT54C</text>
</g>
</svg>
